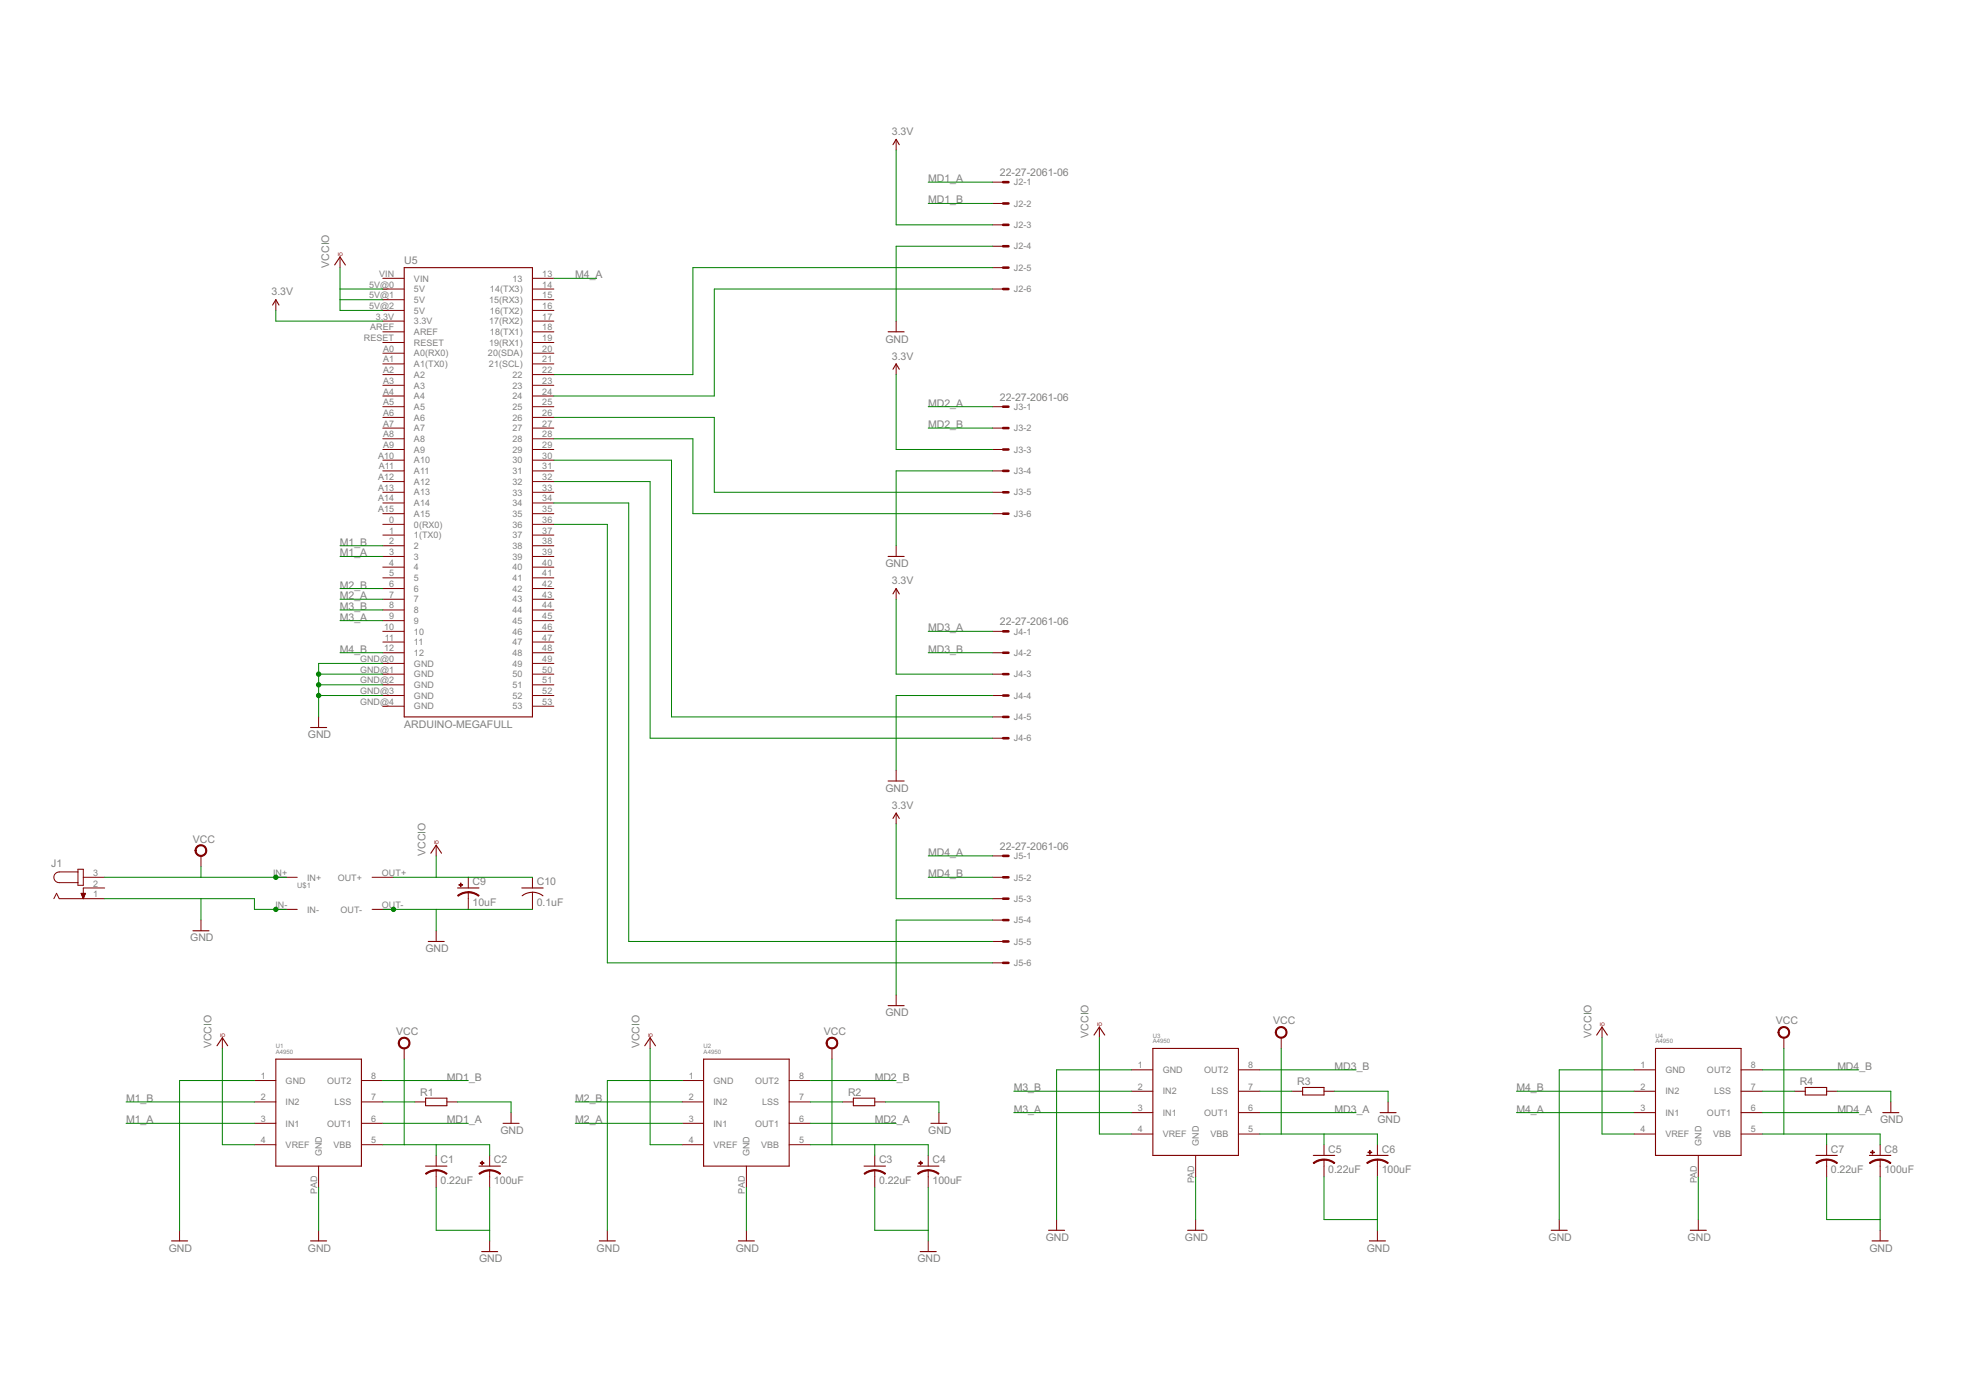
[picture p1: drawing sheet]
<svg xmlns="http://www.w3.org/2000/svg" width="420mm" height="297mm" viewBox="0 0 420 297" stroke-linecap="round" stroke-linejoin="round" font-family="sans-serif">
<g fill="none" stroke="#800000" stroke-width=".23">
<path d="M190.8 30.9l.7-1.1 .7 1.1M71.5 56.6l1.2-1.7 1.1 1.7M86.4 57.2h27.4v96h-27.4zM58.3 65.2l.6-1.1 .7 1.1M189.8 70.9h3.4M190.8 78.9l.7-1.1 .7 1.1M189.8 118.9h3.4M190.8 126.9l.7-1.1 .7 1.1M66.4 155.5h3.4M189.8 166.9h3.4M190.8 174.9l.7-1.1 .7 1.1M41.2 198.9h3.5"/>
<path d="M92.1 182.3l1.1-1.7 1.2 1.7M97.8 189.8h4.6M111.5 189.8h4.6M111.6 191.4a3.6 3.6 0 0 1 4.4 0M91.5 201.2h3.4M189.8 214.9h3.4M46.4 223.5l1.1-1.7 1.2 1.7M58.9 226.3h18.3v22.9h-18.3zM91 234.7h4.5v1.6h-4.5zM137.8 223.5l1.1-1.7 1.2 1.7M150.4 226.3h18.3v22.9h-18.3zM182.4 234.7h4.5v1.6h-4.5z"/>
<path d="M233.8 221.2l1.1-1.7 1.2 1.7M246.4 224h18.3v22.9h-18.3zM278.4 232.4h4.6v1.6h-4.6zM294.9 237.8h3.5M341.2 221.2l1.2-1.7 1.1 1.7M353.8 224h18.3v22.9h-18.3zM385.8 232.4h4.6v1.6h-4.6zM402.4 237.8h3.4M91 249.2h4.5M102.4 249.2h4.5M107.5 240.1h3.4M184.7 249.2h4.5"/>
<path d="M196.1 249.2h4.6M198.9 240.1h3.5M280.7 246.9h4.5M292.1 246.9h4.6M388.1 246.9h4.6M399.5 246.9h4.6M36.7 265.2h3.4M66.4 265.2h3.4M102.9 267.5h3.5M128.1 265.2h3.4M157.8 265.2h3.4M196.7 267.5h3.4"/>
<path d="M224.1 262.9h3.4M253.8 262.9h3.4M292.7 265.2h3.4M331.5 262.9h3.4M361.2 262.9h3.5M400.1 265.2h3.4"/>
</g>
<g fill="none" stroke="#800000" stroke-width=".21">
<path d="M191.5 29.8v2.3M212.1 38.9h2.3M72.7 54.9v2.3M81.8 59.5h4.6M113.8 59.5h4.6M212.1 43.5h2.3M212.1 48h2.3M212.1 52.6h2.3M212.1 57.2h2.3M58.9 64.1v2.2M81.8 61.8h4.6M81.8 73.2h4.6"/>
<path d="M81.8 64.1h4.6M81.8 75.5h4.6M81.8 77.8h4.6M81.8 66.3h4.6M81.8 68.6h4.6M81.8 70.9h4.6M113.8 61.8h4.6M113.8 73.2h4.6M113.8 64.1h4.6M113.8 75.5h4.6M113.8 77.8h4.6M113.8 66.3h4.6"/>
<path d="M113.8 68.6h4.6M113.8 70.9h4.6M191.5 68.6v2.3M191.5 77.8v2.3M212.1 61.8h2.3M81.8 80.1h4.6M81.8 82.3h4.6M81.8 84.6h4.6M81.8 86.9h4.6M81.8 89.2h4.6M81.8 91.5h4.6M81.8 93.8h4.6"/>
<path d="M81.8 96.1h4.6M81.8 98.3h4.6M113.8 80.1h4.6M113.8 82.3h4.6M113.8 84.6h4.6M113.8 86.9h4.6M113.8 89.2h4.6M113.8 91.5h4.6M113.8 93.8h4.6M113.8 96.1h4.6M113.8 98.3h4.6M212.1 86.9h2.3"/>
<path d="M212.1 91.5h2.3M212.1 96.1h2.3M81.8 100.6h4.6M81.8 102.9h4.6M81.8 105.2h4.6M81.8 107.5h4.6M81.8 109.8h4.6M81.8 114.3h4.6M81.8 116.6h4.6M81.8 118.9h4.6M81.8 112.1h4.6M113.8 100.6h4.6"/>
<path d="M113.8 102.9h4.6M113.8 105.2h4.6M113.8 107.5h4.6M113.8 109.8h4.6M113.8 114.3h4.6M113.8 116.6h4.6M113.8 118.9h4.6M113.8 112.1h4.6M191.5 116.6v2.3M212.1 100.6h2.3M212.1 105.2h2.3M212.1 109.8h2.3"/>
<path d="M81.8 121.2h4.6M81.8 123.5h4.6M81.8 125.8h4.6M81.8 128.1h4.6M81.8 130.3h4.6M81.8 132.6h4.6M81.8 134.9h4.6M81.8 137.2h4.6M81.8 139.5h4.6M113.8 121.2h4.6M113.8 123.5h4.6M113.8 125.8h4.6"/>
<path d="M113.8 128.1h4.6M113.8 130.3h4.6M113.8 132.6h4.6M113.8 134.9h4.6M113.8 137.2h4.6M113.8 139.5h4.6M191.5 125.8v2.3M212.1 134.9h2.3M212.1 139.5h2.3M68.1 153.2v2.3M81.8 150.9h4.6M81.8 141.8h4.6"/>
<path d="M81.8 144.1h4.6M81.8 146.3h4.6M81.8 148.6h4.6M113.8 150.9h4.6M113.8 141.8h4.6M113.8 144.1h4.6M113.8 146.3h4.6M113.8 148.6h4.6M212.1 144.1h2.3M212.1 148.6h2.3M212.1 153.2h2.3M212.1 157.8h2.3"/>
<path d="M191.5 164.6v2.3M191.5 173.8v2.2M11.5 192l.6-1.1 .6 1.1h9.7M16.7 186.3h-4a1.14 1.14 0 0 0-1.2 1.2 1.14 1.14 0 0 0 1.2 1.1h4M16.7 185.8h1.1v3.4h-1.1zM17.3 190.9h.9l-.4 1.1zM17.4 190.9h.8M17.4 191.1h.8M17.4 191.2h.8M17.5 191.3h.6M17.5 191.4h.6M17.6 191.5h.4"/>
<path d="M17.6 191.6h.4M17.7 191.7h.2M17.7 191.8h.2M17.7 191.9h.2M17.8 187.5h4.6M22.4 189.8h-4.6v2.2M42.9 182.9v2.3M42.9 196.6v2.3M58.9 187.5h4.6M58.9 194.3h4.6M79.5 187.5h4.6M79.5 194.3h4.6"/>
<path d="M93.2 180.6v2.3M93.2 198.9v2.3M100.1 187.5v2.3M100.1 190.7v3.6M113.8 187.5v2.3M113.8 190.7v3.6M212.1 192h2.3M212.1 187.5h2.3M212.1 182.9h2.3M212.1 196.6h2.3M191.5 212.6v2.3M212.1 201.2h2.3"/>
<path d="M212.1 205.8h2.3M234.9 219.5v2.3M342.4 219.5v2.3M47.5 221.8v2.2M54.4 230.9h4.5M54.4 235.5h4.5M77.2 230.9h4.6M77.2 235.5h4.6M86.4 224v2.3M88.7 235.5h2.3M95.5 235.5h2.3M109.2 237.8v2.3"/>
<path d="M138.9 221.8v2.2M145.8 230.9h4.6M145.8 235.5h4.6M168.7 230.9h4.5M168.7 235.5h4.5M177.8 224v2.3M180.1 235.5h2.3M186.9 235.5h2.3M200.7 237.8v2.3M241.8 228.6h4.6M241.8 233.2h4.6M241.8 237.8h4.6"/>
<path d="M264.7 228.6h4.5M264.7 233.2h4.5M264.7 237.8h4.5M273.8 221.8v2.2M276.1 233.2h2.3M283 233.2h2.2M296.7 235.5v2.3M349.2 228.6h4.6M349.2 233.2h4.6M349.2 237.8h4.6M372.1 228.6h4.6M372.1 233.2h4.6"/>
<path d="M372.1 237.8h4.6M381.2 221.8v2.2M383.5 233.2h2.3M390.4 233.2h2.3M404.1 235.5v2.3M54.4 240.1h4.5M54.4 244.6h4.5M68.1 249.2v4.6M77.2 240.1h4.6M77.2 244.6h4.6M93.2 246.9v2.3M93.2 250.1v3.7"/>
<path d="M104.6 246.9v2.3M104.6 250.1v3.7M145.8 240.1h4.6M145.8 244.6h4.6M159.5 249.2v4.6M168.7 240.1h4.5M168.7 244.6h4.5M186.9 246.9v2.3M186.9 250.1v3.7M198.4 246.9v2.3M198.4 250.1v3.7M241.8 242.3h4.6"/>
<path d="M255.5 246.9v4.6M264.7 242.3h4.5M283 244.6v2.3M283 247.8v3.7M294.4 244.6v2.3M294.4 247.8v3.7M349.2 242.3h4.6M362.9 246.9v4.6M372.1 242.3h4.6M390.4 244.6v2.3M390.4 247.8v3.7M401.8 244.6v2.3"/>
<path d="M401.8 247.8v3.7M38.4 262.9v2.3M68.1 262.9v2.3M104.6 265.2v2.3M129.8 262.9v2.3M159.5 262.9v2.3M198.4 265.2v2.3M225.8 260.6v2.3M255.5 260.6v2.3M294.4 262.9v2.3M333.2 260.6v2.3M362.9 260.6v2.3"/>
<path d="M401.8 262.9v2.3"/>
</g>
<g fill="#800000" stroke="#800000" stroke-width=".21">
<path d="M42.1 180.9a1.26 1.26 0 0 1 1.9 .3 1.26 1.26 0 0 1-.8 1.8 1.26 1.26 0 0 1-1.5-1.2h.2a1.03 1.03 0 0 1 1.5-1 1.03 1.03 0 0 1 .2 1.7 1.03 1.03 0 0 1-1.6-.5l-.1-.2h-.2z" fill-rule="evenodd"/>
<path d="M85.5 222a1.26 1.26 0 0 1 2 .3 1.26 1.26 0 0 1-.8 1.8 1.26 1.26 0 0 1-1.6-1.2h.2a1.02 1.02 0 0 1 1.5-1 1.02 1.02 0 0 1 .2 1.7 1.02 1.02 0 0 1-1.6-.4l-.1-.3h-.2z" fill-rule="evenodd"/>
<path d="M176.9 222a1.25 1.25 0 0 1 2 .3 1.25 1.25 0 0 1-.8 1.8 1.25 1.25 0 0 1-1.5-1.2h.2a1.03 1.03 0 0 1 1.4-1 1.03 1.03 0 0 1 .3 1.7 1.03 1.03 0 0 1-1.7-.4v-.3h-.2z" fill-rule="evenodd"/>
<path d="M272.9 219.7a1.26 1.26 0 0 1 2 .3 1.26 1.26 0 0 1-.8 1.9 1.26 1.26 0 0 1-1.6-1.3h.3a1.03 1.03 0 0 1 1.4-1 1.03 1.03 0 0 1 .3 1.7 1.03 1.03 0 0 1-1.7-.4v-.3h-.3z" fill-rule="evenodd"/>
<path d="M380.3 219.7a1.25 1.25 0 0 1 2 .3 1.25 1.25 0 0 1-.7 1.8 1.25 1.25 0 0 1-1.6-1.2h.2a1.03 1.03 0 0 1 1.4-1 1.03 1.03 0 0 1 .3 1.7 1.03 1.03 0 0 1-1.7-.4v-.3h-.2z" fill-rule="evenodd"/>
<path d="M93.2 250l1.2 .2 1.1 .6-.1 .2-1.3-.7-.9-.1z" fill-rule="evenodd"/>
<path d="M90.9 250.8l1.1-.6 1.2-.2v.2l-.9 .1-1.2 .7z" fill-rule="evenodd"/>
<path d="M104.6 250l1.3 .2 1.1 .6-.2 .2-1.2-.7-1-.1z" fill-rule="evenodd"/>
<path d="M102.4 250.8l1-.6 1.2-.2v.2l-.9 .1-1.2 .7z" fill-rule="evenodd"/>
<path d="M186.9 250l1.3 .2 1.1 .6-.2 .2-1.2-.7-1-.1z" fill-rule="evenodd"/>
<path d="M184.7 250.8l1-.6 1.2-.2v.2l-1.3 .3-.8 .5z" fill-rule="evenodd"/>
<path d="M198.4 250l1.2 .2 1.1 .6-.2 .2-1.2-.7-.9-.1z" fill-rule="evenodd"/>
<path d="M196.1 250.8l1.1-.6 1.2-.2v.2l-1.4 .3-.8 .5z" fill-rule="evenodd"/>
<path d="M283 247.7l1.2 .2 1.1 .6-.2 .2-1.2-.7-.9-.1z" fill-rule="evenodd"/>
<path d="M280.6 248.5l1.1-.6 1.3-.2v.2l-1 .2-1.2 .6z" fill-rule="evenodd"/>
<path d="M294.4 247.7l1.2 .2 1.1 .6-.2 .2-1.2-.7-.9-.1z" fill-rule="evenodd"/>
<path d="M292.1 248.5l1.1-.6 1.2-.2v.2l-.9 .2-1.3 .6z" fill-rule="evenodd"/>
<path d="M390.4 247.7l1.2 .2 1.1 .6-.1 .2-1.3-.7-.9-.1z" fill-rule="evenodd"/>
<path d="M388.1 248.5l1.1-.6 1.2-.2v.2l-1.4 .3-.8 .5z" fill-rule="evenodd"/>
<path d="M401.8 247.7l1.2 .2 1.1 .6-.1 .2-1.3-.7-.9-.1z" fill-rule="evenodd"/>
<path d="M399.5 248.5l1.1-.6 1.2-.2v.2l-1.3 .3-.9 .5z" fill-rule="evenodd"/>
<path d="M100.1 190.5l1.2 .3 1.1 .5-.1 .2-.8-.4-1.4-.3z" fill-rule="evenodd"/>
<path d="M97.8 191.3l1.1-.5 1.2-.2v.2l-.9 .1-1.3 .6z" fill-rule="evenodd"/>
</g>
<g fill="#800000" stroke="#800000" stroke-width=".21">
<path d="M102.6 248.5h.8v.1h-.8z"/>
<path d="M103 248.1h.1v.8h-.1z"/>
<path d="M196.3 248.5h.8v.1h-.8z"/>
<path d="M196.7 248.1h.1v.8h-.1z"/>
<path d="M292.4 246.2h.8v.1h-.8z"/>
<path d="M292.7 245.9h.1v.8h-.1z"/>
<path d="M399.8 246.2h.8v.1h-.8z"/>
<path d="M400.1 245.9h.1v.8h-.1z"/>
<path d="M98.1 189h.8v.2h-.8z"/>
<path d="M98.4 188.7h.1v.8h-.1z"/>
</g>
<g fill="none" stroke="#800000" stroke-width=".55">
<path d="M214.4 38.9h1.1M214.4 43.5h1.1M214.4 48h1.1M214.4 52.6h1.1M214.4 57.2h1.1M214.4 61.8h1.1M214.4 86.9h1.1M214.4 91.5h1.1M214.4 96.1h1.1M214.4 100.6h1.1M214.4 105.2h1.1M214.4 109.8h1.1"/>
<path d="M214.4 134.9h1.1M214.4 139.5h1.1M214.4 144.1h1.1M214.4 148.6h1.1M214.4 153.2h1.1M214.4 157.8h1.1M214.4 182.9h1.1M214.4 187.5h1.1M214.4 192h1.1M214.4 196.6h1.1M214.4 201.2h1.1M214.4 205.8h1.1"/>
</g>
<g fill="none" stroke="#008000" stroke-width=".21">
<path d="M191.5 32.1v15.9h20.6M198.4 38.9h13.7M72.7 57.2v9.1h9.1M118.4 59.5h9.1M198.4 43.5h13.7M212.1 52.6h-20.6v16M212.1 57.2h-64v22.9h-29.7M58.9 66.3v2.3h22.9M72.7 61.8h9.1M72.7 64.1h9.1M212.1 61.8h-59.4v22.8h-34.3M118.4 93.8h29.7v16h64"/>
<path d="M118.4 89.2h34.3v16h59.4M118.4 98.3h25.1v54.9h68.6M191.5 80.1v16h20.6M198.4 91.5h13.7M198.4 86.9h13.7M72.7 116.6h9.1M72.7 118.9h9.1M118.4 112.1h11.4v93.7h82.3M118.4 102.9h20.5v54.9h73.2M118.4 107.5h16v93.7h77.7M212.1 100.6h-20.6v16M72.7 125.8h9.1"/>
<path d="M72.7 128.1h9.1M72.7 130.3h9.1M72.7 132.6h9.1M72.7 139.5h9.1M191.5 128.1v16h20.6M198.4 139.5h13.7M198.4 134.9h13.7M68.1 144.1h13.7M68.1 146.3h13.7M68.1 148.6h13.7M81.8 141.8h-13.7v11.4M212.1 148.6h-20.6v16"/>
<path d="M191.5 176v16h20.6M22.4 192h32v2.3h6.8M22.4 187.5h38.8M42.9 185.2v2.3M42.9 192v4.6M81.8 194.3h32M84.1 187.5h29.7M93.2 182.9v4.6M93.2 194.3v4.6M198.4 187.5h13.7M198.4 182.9h13.7M212.1 196.6h-20.6v16"/>
<path d="M26.9 235.5h27.5M47.5 224v20.6h6.9M54.4 230.9h-16v32M81.8 235.5h6.9M81.8 230.9h18.3M86.4 226.3v18.3M97.8 235.5h11.4v2.3M122.9 235.5h22.9M138.9 224v20.6h6.9M145.8 230.9h-16v32M173.2 235.5h6.9M173.2 230.9h18.3"/>
<path d="M177.8 226.3v18.3M189.2 235.5h11.5v2.3M216.7 233.2h25.1M216.7 237.8h25.1M234.9 221.8v20.5h6.9M241.8 228.6h-16v32M269.2 228.6h20.6M269.2 233.2h6.9M269.2 237.8h20.6M273.8 224v18.3M285.2 233.2h11.5v2.3M324.1 233.2h25.1"/>
<path d="M324.1 237.8h25.1M342.4 221.8v20.5h6.8M349.2 228.6h-16v32M376.7 228.6h20.5M376.7 233.2h6.8M376.7 237.8h20.5M381.2 224v18.3M392.7 233.2h11.4v2.3M26.9 240.1h27.5M68.1 253.8v9.1M81.8 244.6h22.8v2.3M81.8 240.1h18.3"/>
<path d="M93.2 244.6v2.3M93.2 253.8v9.1h11.4M104.6 253.8v11.4M122.9 240.1h22.9M159.5 253.8v9.1M173.2 244.6h25.2v2.3M173.2 240.1h18.3M186.9 253.8v9.1h11.5M186.9 244.6v2.3M198.4 253.8v11.4M255.5 251.5v9.1M269.2 242.3h25.2v2.3"/>
<path d="M283 242.3v2.3M283 251.5v9.1h11.4M294.4 251.5v11.4M362.9 251.5v9.1M376.7 242.3h25.1v2.3M390.4 251.5v9.1h11.4M390.4 242.3v2.3M401.8 251.5v11.4"/>
</g>
<g fill="#008000" stroke="#008000" stroke-width=".21">
<circle cx="58.9" cy="194.3" r=".47"/>
<circle cx="68.1" cy="144.1" r=".47"/>
<circle cx="68.1" cy="146.3" r=".47"/>
<circle cx="68.1" cy="148.6" r=".47"/>
<circle cx="84.1" cy="194.3" r=".47"/>
<circle cx="58.9" cy="187.5" r=".47"/>
</g>
<g font-size="2.5" fill="#808080">
<text x="190.6" y="28.9">3.3V</text>
<text x="198.4" y="38.9">MD1_A</text>
<text x="213.7" y="37.7">22-27-2061-06</text>
<text x="198.4" y="43.5">MD1_B</text>
<text x="70.4" y="57.2" transform="rotate(-90 70.4 57.2)">VCCIO</text>
<text x="86.4" y="56.5">U5</text>
<text x="122.9" y="59.5">M4_A</text>
<text x="58" y="63.1">3.3V</text>
<text x="189.2" y="73.2">GND</text>
<text x="190.6" y="76.9">3.3V</text>
<text x="198.4" y="86.9">MD2_A</text>
<text x="213.7" y="85.7">22-27-2061-06</text>
<text x="198.4" y="91.5">MD2_B</text>
<text x="72.7" y="116.6">M1_B</text>
<text x="72.7" y="118.9">M1_A</text>
<text x="72.7" y="125.8">M2_B</text>
<text x="189.2" y="121.2">GND</text>
<text x="190.6" y="124.9">3.3V</text>
<text x="72.7" y="128.1">M2_A</text>
<text x="72.7" y="130.3">M3_B</text>
<text x="72.7" y="132.6">M3_A</text>
<text x="198.4" y="134.9">MD3_A</text>
<text x="213.7" y="133.7">22-27-2061-06</text>
<text x="72.7" y="139.5">M4_B</text>
<text x="198.4" y="139.5">MD3_B</text>
<text x="86.4" y="155.5">ARDUINO-MEGAFULL</text>
<text x="65.8" y="157.8">GND</text>
<text x="189.2" y="169.2">GND</text>
<text x="190.6" y="172.8">3.3V</text>
<text x="10.9" y="185.2">J1</text>
<text x="41.2" y="180">VCC</text>
<text x="90.9" y="182.9" transform="rotate(-90 90.9 182.9)">VCCIO</text>
<text x="198.4" y="182.9">MD4_A</text>
<text x="213.7" y="181.6">22-27-2061-06</text>
<text x="101" y="189.2">C9</text>
<text x="114.7" y="189.2">C10</text>
<text x="198.4" y="187.5">MD4_B</text>
<text x="101" y="193.5">10uF</text>
<text x="114.7" y="193.5">0.1uF</text>
<text x="40.7" y="201.2">GND</text>
<text x="90.9" y="203.5">GND</text>
<text x="84.7" y="221.2">VCC</text>
<text x="176.1" y="221.2">VCC</text>
<text x="189.2" y="217.2">GND</text>
<text x="232.7" y="221.8" transform="rotate(-90 232.7 221.8)">VCCIO</text>
<text x="272.1" y="218.9">VCC</text>
<text x="340.1" y="221.8" transform="rotate(-90 340.1 221.8)">VCCIO</text>
<text x="379.5" y="218.9">VCC</text>
<text x="45.2" y="224" transform="rotate(-90 45.2 224)">VCCIO</text>
<text x="136.7" y="224" transform="rotate(-90 136.7 224)">VCCIO</text>
<text x="95.5" y="230.9">MD1_B</text>
<text x="186.9" y="230.9">MD2_B</text>
<text x="216.7" y="233.2">M3_B</text>
<text x="277.2" y="231.8">R3</text>
<text x="285.2" y="228.6">MD3_B</text>
<text x="324.1" y="233.2">M4_B</text>
<text x="384.7" y="231.8">R4</text>
<text x="392.7" y="228.6">MD4_B</text>
<text x="26.9" y="235.5">M1_B</text>
<text x="89.8" y="234.1">R1</text>
<text x="122.9" y="235.5">M2_B</text>
<text x="181.2" y="234.1">R2</text>
<text x="216.7" y="237.8">M3_A</text>
<text x="285.2" y="237.8">MD3_A</text>
<text x="324.1" y="237.8">M4_A</text>
<text x="392.7" y="237.8">MD4_A</text>
<text x="26.9" y="240">M1_A</text>
<text x="95.5" y="240">MD1_A</text>
<text x="106.9" y="242.3">GND</text>
<text x="122.9" y="240">M2_A</text>
<text x="186.9" y="240">MD2_A</text>
<text x="198.4" y="242.3">GND</text>
<text x="294.4" y="240">GND</text>
<text x="401.8" y="240">GND</text>
<text x="94.1" y="248.6">C1</text>
<text x="105.6" y="248.6">C2</text>
<text x="187.9" y="248.6">C3</text>
<text x="199.3" y="248.6">C4</text>
<text x="283.9" y="250.7">0.22uF</text>
<text x="283.9" y="246.3">C5</text>
<text x="295.3" y="250.7">100uF</text>
<text x="295.3" y="246.3">C6</text>
<text x="391.3" y="250.7">0.22uF</text>
<text x="391.3" y="246.3">C7</text>
<text x="402.7" y="250.7">100uF</text>
<text x="402.7" y="246.3">C8</text>
<text x="94.1" y="253">0.22uF</text>
<text x="105.6" y="253">100uF</text>
<text x="187.9" y="253">0.22uF</text>
<text x="199.3" y="253">100uF</text>
<text x="36.1" y="267.5">GND</text>
<text x="65.8" y="267.5">GND</text>
<text x="102.4" y="269.8">GND</text>
<text x="127.5" y="267.5">GND</text>
<text x="157.2" y="267.5">GND</text>
<text x="196.1" y="269.8">GND</text>
<text x="223.5" y="265.2">GND</text>
<text x="253.2" y="265.2">GND</text>
<text x="292.1" y="267.5">GND</text>
<text x="330.9" y="265.2">GND</text>
<text x="360.7" y="265.2">GND</text>
<text x="399.5" y="267.5">GND</text>
</g>
<g font-size="2.1" fill="#808080">
<text x="216.7" y="39.6">J2-1</text>
<text x="216.7" y="44.2">J2-2</text>
<text x="216.7" y="48.7">J2-3</text>
<text x="216.7" y="53.3">J2-4</text>
<text x="81.1" y="59.2">VIN</text>
<text x="115.9" y="59.2">13</text>
<text x="216.7" y="57.9">J2-5</text>
<text x="78.9" y="61.5">5V@0</text>
<text x="78.9" y="63.7">5V@1</text>
<text x="88.5" y="62.5">5V</text>
<text x="88.5" y="64.7">5V</text>
<text x="88.5" y="60.2">VIN</text>
<text x="104.5" y="64.7">15(RX3)</text>
<text x="104.7" y="62.5">14(TX3)</text>
<text x="109.5" y="60.2">13</text>
<text x="115.9" y="63.7">15</text>
<text x="115.9" y="61.5">14</text>
<text x="216.7" y="62.5">J2-6</text>
<text x="78.9" y="66">5V@2</text>
<text x="79.1" y="70.6">AREF</text>
<text x="80.3" y="68.3">3.3V</text>
<text x="88.5" y="67">5V</text>
<text x="88.5" y="69.3">3.3V</text>
<text x="88.5" y="71.6">AREF</text>
<text x="104.5" y="69.3">17(RX2)</text>
<text x="104.7" y="67">16(TX2)</text>
<text x="104.7" y="71.6">18(TX1)</text>
<text x="115.9" y="66">16</text>
<text x="115.9" y="68.3">17</text>
<text x="115.9" y="70.6">18</text>
<text x="77.8" y="72.9">RESET</text>
<text x="81.9" y="75.2">A0</text>
<text x="81.9" y="77.5">A1</text>
<text x="88.5" y="73.9">RESET</text>
<text x="88.5" y="76.2">A0(RX0)</text>
<text x="104.3" y="76.2">20(SDA)</text>
<text x="104.5" y="73.9">19(RX1)</text>
<text x="115.9" y="77.5">21</text>
<text x="115.9" y="75.2">20</text>
<text x="115.9" y="72.9">19</text>
<text x="81.9" y="79.7">A2</text>
<text x="81.9" y="82">A3</text>
<text x="88.5" y="78.5">A1(TX0)</text>
<text x="88.5" y="80.7">A2</text>
<text x="88.5" y="83">A3</text>
<text x="104.5" y="78.5">21(SCL)</text>
<text x="109.5" y="80.7">22</text>
<text x="109.5" y="83">23</text>
<text x="115.9" y="79.7">22</text>
<text x="115.9" y="82">23</text>
<text x="81.9" y="84.3">A4</text>
<text x="81.9" y="86.6">A5</text>
<text x="81.9" y="88.9">A6</text>
<text x="88.5" y="85.3">A4</text>
<text x="88.5" y="87.6">A5</text>
<text x="88.5" y="89.9">A6</text>
<text x="109.5" y="85.3">24</text>
<text x="109.5" y="87.6">25</text>
<text x="109.5" y="89.9">26</text>
<text x="115.9" y="84.3">24</text>
<text x="115.9" y="86.6">25</text>
<text x="115.9" y="88.9">26</text>
<text x="216.7" y="87.6">J3-1</text>
<text x="81.9" y="91.2">A7</text>
<text x="81.9" y="93.4">A8</text>
<text x="81.9" y="95.7">A9</text>
<text x="88.5" y="92.2">A7</text>
<text x="88.5" y="94.5">A8</text>
<text x="109.5" y="92.2">27</text>
<text x="109.5" y="94.5">28</text>
<text x="115.9" y="91.2">27</text>
<text x="115.9" y="93.4">28</text>
<text x="115.9" y="95.7">29</text>
<text x="216.7" y="92.2">J3-2</text>
<text x="80.8" y="98">A10</text>
<text x="81" y="100.3">A11</text>
<text x="88.5" y="96.7">A9</text>
<text x="88.5" y="99">A10</text>
<text x="88.5" y="101.3">A11</text>
<text x="109.5" y="96.7">29</text>
<text x="109.5" y="99">30</text>
<text x="109.5" y="101.3">31</text>
<text x="115.9" y="98">30</text>
<text x="115.9" y="100.3">31</text>
<text x="216.7" y="96.7">J3-3</text>
<text x="216.7" y="101.3">J3-4</text>
<text x="80.8" y="102.6">A12</text>
<text x="80.8" y="104.9">A13</text>
<text x="80.8" y="107.2">A14</text>
<text x="88.5" y="103.6">A12</text>
<text x="88.5" y="105.9">A13</text>
<text x="109.5" y="103.6">32</text>
<text x="109.5" y="105.9">33</text>
<text x="115.9" y="102.6">32</text>
<text x="115.9" y="104.9">33</text>
<text x="115.9" y="107.2">34</text>
<text x="216.7" y="105.9">J3-5</text>
<text x="80.8" y="109.4">A15</text>
<text x="83.2" y="111.7">0</text>
<text x="88.5" y="108.2">A14</text>
<text x="88.5" y="110.5">A15</text>
<text x="88.5" y="112.7">0(RX0)</text>
<text x="109.5" y="108.2">34</text>
<text x="109.5" y="110.5">35</text>
<text x="109.5" y="112.7">36</text>
<text x="115.9" y="109.4">35</text>
<text x="115.9" y="111.7">36</text>
<text x="216.7" y="110.5">J3-6</text>
<text x="83.2" y="114">1</text>
<text x="83.2" y="116.3">2</text>
<text x="83.2" y="118.6">3</text>
<text x="88.5" y="115">1(TX0)</text>
<text x="88.5" y="117.3">2</text>
<text x="88.5" y="119.6">3</text>
<text x="109.5" y="115">37</text>
<text x="109.5" y="117.3">38</text>
<text x="109.5" y="119.6">39</text>
<text x="115.9" y="114">37</text>
<text x="115.9" y="116.3">38</text>
<text x="115.9" y="118.6">39</text>
<text x="83.2" y="120.9">4</text>
<text x="83.2" y="123.2">5</text>
<text x="83.2" y="125.4">6</text>
<text x="88.5" y="121.9">4</text>
<text x="88.5" y="124.2">5</text>
<text x="109.5" y="121.9">40</text>
<text x="109.5" y="124.2">41</text>
<text x="115.9" y="120.9">40</text>
<text x="115.9" y="123.2">41</text>
<text x="115.9" y="125.4">42</text>
<text x="83.2" y="127.7">7</text>
<text x="83.2" y="130">8</text>
<text x="88.5" y="126.5">6</text>
<text x="88.5" y="128.7">7</text>
<text x="88.5" y="131">8</text>
<text x="109.5" y="126.5">42</text>
<text x="109.5" y="128.7">43</text>
<text x="109.5" y="131">44</text>
<text x="115.9" y="127.7">43</text>
<text x="115.9" y="130">44</text>
<text x="82.1" y="134.6">10</text>
<text x="82.3" y="136.9">11</text>
<text x="83.2" y="132.3">9</text>
<text x="88.5" y="133.3">9</text>
<text x="88.5" y="135.6">10</text>
<text x="88.5" y="137.9">11</text>
<text x="109.5" y="133.3">45</text>
<text x="109.5" y="135.6">46</text>
<text x="109.5" y="137.9">47</text>
<text x="115.9" y="132.3">45</text>
<text x="115.9" y="134.6">46</text>
<text x="115.9" y="136.9">47</text>
<text x="216.7" y="135.6">J4-1</text>
<text x="76.9" y="141.4">GND@0</text>
<text x="76.9" y="143.7">GND@1</text>
<text x="82.1" y="139.2">12</text>
<text x="88.5" y="140.2">12</text>
<text x="88.5" y="142.5">GND</text>
<text x="109.5" y="140.2">48</text>
<text x="109.5" y="142.5">49</text>
<text x="115.9" y="139.2">48</text>
<text x="115.9" y="143.7">50</text>
<text x="115.9" y="141.4">49</text>
<text x="216.7" y="140.2">J4-2</text>
<text x="76.9" y="146">GND@2</text>
<text x="76.9" y="148.3">GND@3</text>
<text x="88.5" y="144.7">GND</text>
<text x="88.5" y="147">GND</text>
<text x="88.5" y="149.3">GND</text>
<text x="109.5" y="149.3">52</text>
<text x="109.5" y="147">51</text>
<text x="109.5" y="144.7">50</text>
<text x="115.9" y="148.3">52</text>
<text x="115.9" y="146">51</text>
<text x="216.7" y="144.7">J4-3</text>
<text x="216.7" y="149.3">J4-4</text>
<text x="76.9" y="150.6">GND@4</text>
<text x="88.5" y="151.6">GND</text>
<text x="109.5" y="151.6">53</text>
<text x="115.9" y="150.6">53</text>
<text x="216.7" y="153.9">J4-5</text>
<text x="216.7" y="158.5">J4-6</text>
<text x="216.7" y="183.6">J5-1</text>
<text x="19.9" y="187.2">3</text>
<text x="19.9" y="189.4">2</text>
<text x="19.9" y="191.7">1</text>
<text x="58.4" y="187.2">IN+</text>
<text x="65.6" y="188.2">IN+</text>
<text x="72.2" y="188.2">OUT+</text>
<text x="81.6" y="187.2">OUT+</text>
<text x="216.7" y="188.2">J5-2</text>
<text x="58.8" y="194">IN-</text>
<text x="65.6" y="195">IN-</text>
<text x="72.8" y="195">OUT-</text>
<text x="81.6" y="194">OUT-</text>
<text x="216.7" y="192.7">J5-3</text>
<text x="216.7" y="197.3">J5-4</text>
<text x="216.7" y="201.9">J5-5</text>
<text x="216.7" y="206.4">J5-6</text>
<text x="55.8" y="230.6">1</text>
<text x="61" y="231.6">GND</text>
<text x="69.9" y="231.6">OUT2</text>
<text x="79.3" y="230.6">8</text>
<text x="147.2" y="230.6">1</text>
<text x="152.5" y="231.6">GND</text>
<text x="161.4" y="231.6">OUT2</text>
<text x="170.8" y="230.6">8</text>
<text x="243.2" y="228.3">1</text>
<text x="243.2" y="232.9">2</text>
<text x="248.5" y="229.3">GND</text>
<text x="248.5" y="233.9">IN2</text>
<text x="257.4" y="229.3">OUT2</text>
<text x="258.9" y="233.9">LSS</text>
<text x="266.8" y="232.9">7</text>
<text x="266.8" y="228.3">8</text>
<text x="350.6" y="228.3">1</text>
<text x="350.6" y="232.9">2</text>
<text x="355.9" y="229.3">GND</text>
<text x="355.9" y="233.9">IN2</text>
<text x="364.8" y="229.3">OUT2</text>
<text x="366.3" y="233.9">LSS</text>
<text x="374.2" y="232.9">7</text>
<text x="374.2" y="228.3">8</text>
<text x="55.8" y="235.2">2</text>
<text x="55.8" y="239.7">3</text>
<text x="61" y="236.2">IN2</text>
<text x="71.5" y="236.2">LSS</text>
<text x="79.3" y="239.7">6</text>
<text x="79.3" y="235.2">7</text>
<text x="147.2" y="235.2">2</text>
<text x="147.2" y="239.7">3</text>
<text x="152.5" y="236.2">IN2</text>
<text x="162.9" y="236.2">LSS</text>
<text x="170.8" y="239.7">6</text>
<text x="170.8" y="235.2">7</text>
<text x="243.2" y="237.4">3</text>
<text x="248.5" y="238.4">IN1</text>
<text x="257.4" y="238.4">OUT1</text>
<text x="266.8" y="237.4">6</text>
<text x="350.6" y="237.4">3</text>
<text x="355.9" y="238.4">IN1</text>
<text x="364.8" y="238.4">OUT1</text>
<text x="374.2" y="237.4">6</text>
<text x="55.8" y="244.3">4</text>
<text x="61" y="240.7">IN1</text>
<text x="61" y="245.3">VREF</text>
<text x="69.9" y="240.7">OUT1</text>
<text x="71.3" y="245.3">VBB</text>
<text x="79.3" y="244.3">5</text>
<text x="147.2" y="244.3">4</text>
<text x="152.5" y="240.7">IN1</text>
<text x="152.5" y="245.3">VREF</text>
<text x="161.4" y="240.7">OUT1</text>
<text x="162.7" y="245.3">VBB</text>
<text x="170.8" y="244.3">5</text>
<text x="243.2" y="242">4</text>
<text x="248.5" y="243">VREF</text>
<text x="256.2" y="244.8" transform="rotate(-90 256.2 244.8)">GND</text>
<text x="258.7" y="243">VBB</text>
<text x="266.8" y="242">5</text>
<text x="350.6" y="242">4</text>
<text x="355.9" y="243">VREF</text>
<text x="363.6" y="244.8" transform="rotate(-90 363.6 244.8)">GND</text>
<text x="366.1" y="243">VBB</text>
<text x="374.2" y="242">5</text>
<text x="68.8" y="247.1" transform="rotate(-90 68.8 247.1)">GND</text>
<text x="160.2" y="247.1" transform="rotate(-90 160.2 247.1)">GND</text>
<text x="67.8" y="255.1" transform="rotate(-90 67.8 255.1)">PAD</text>
<text x="159.2" y="255.1" transform="rotate(-90 159.2 255.1)">PAD</text>
<text x="255.2" y="252.8" transform="rotate(-90 255.2 252.8)">PAD</text>
<text x="362.6" y="252.8" transform="rotate(-90 362.6 252.8)">PAD</text>
</g>
<text font-size="1.8" fill="#808080" x="63.5" y="189.8">U$1</text>
<g font-size="1.4" fill="#808080">
<text x="246.4" y="221.8">U3</text>
<text x="353.8" y="221.8">U4</text>
<text x="58.9" y="225.2">A4950</text>
<text x="58.9" y="224">U1</text>
<text x="150.4" y="225.2">A4950</text>
<text x="150.4" y="224">U2</text>
<text x="246.4" y="222.9">A4950</text>
<text x="353.8" y="222.9">A4950</text>
</g>
<g font-size="1.2" fill="#800000">
<text x="72.2" y="54.7">IO</text>
<text x="92.8" y="180.4">IO</text>
<text x="47.1" y="221.5">IO</text>
<text x="138.5" y="221.5">IO</text>
<text x="234.5" y="219.2">IO</text>
<text x="341.9" y="219.2">IO</text>
</g>
</svg>
